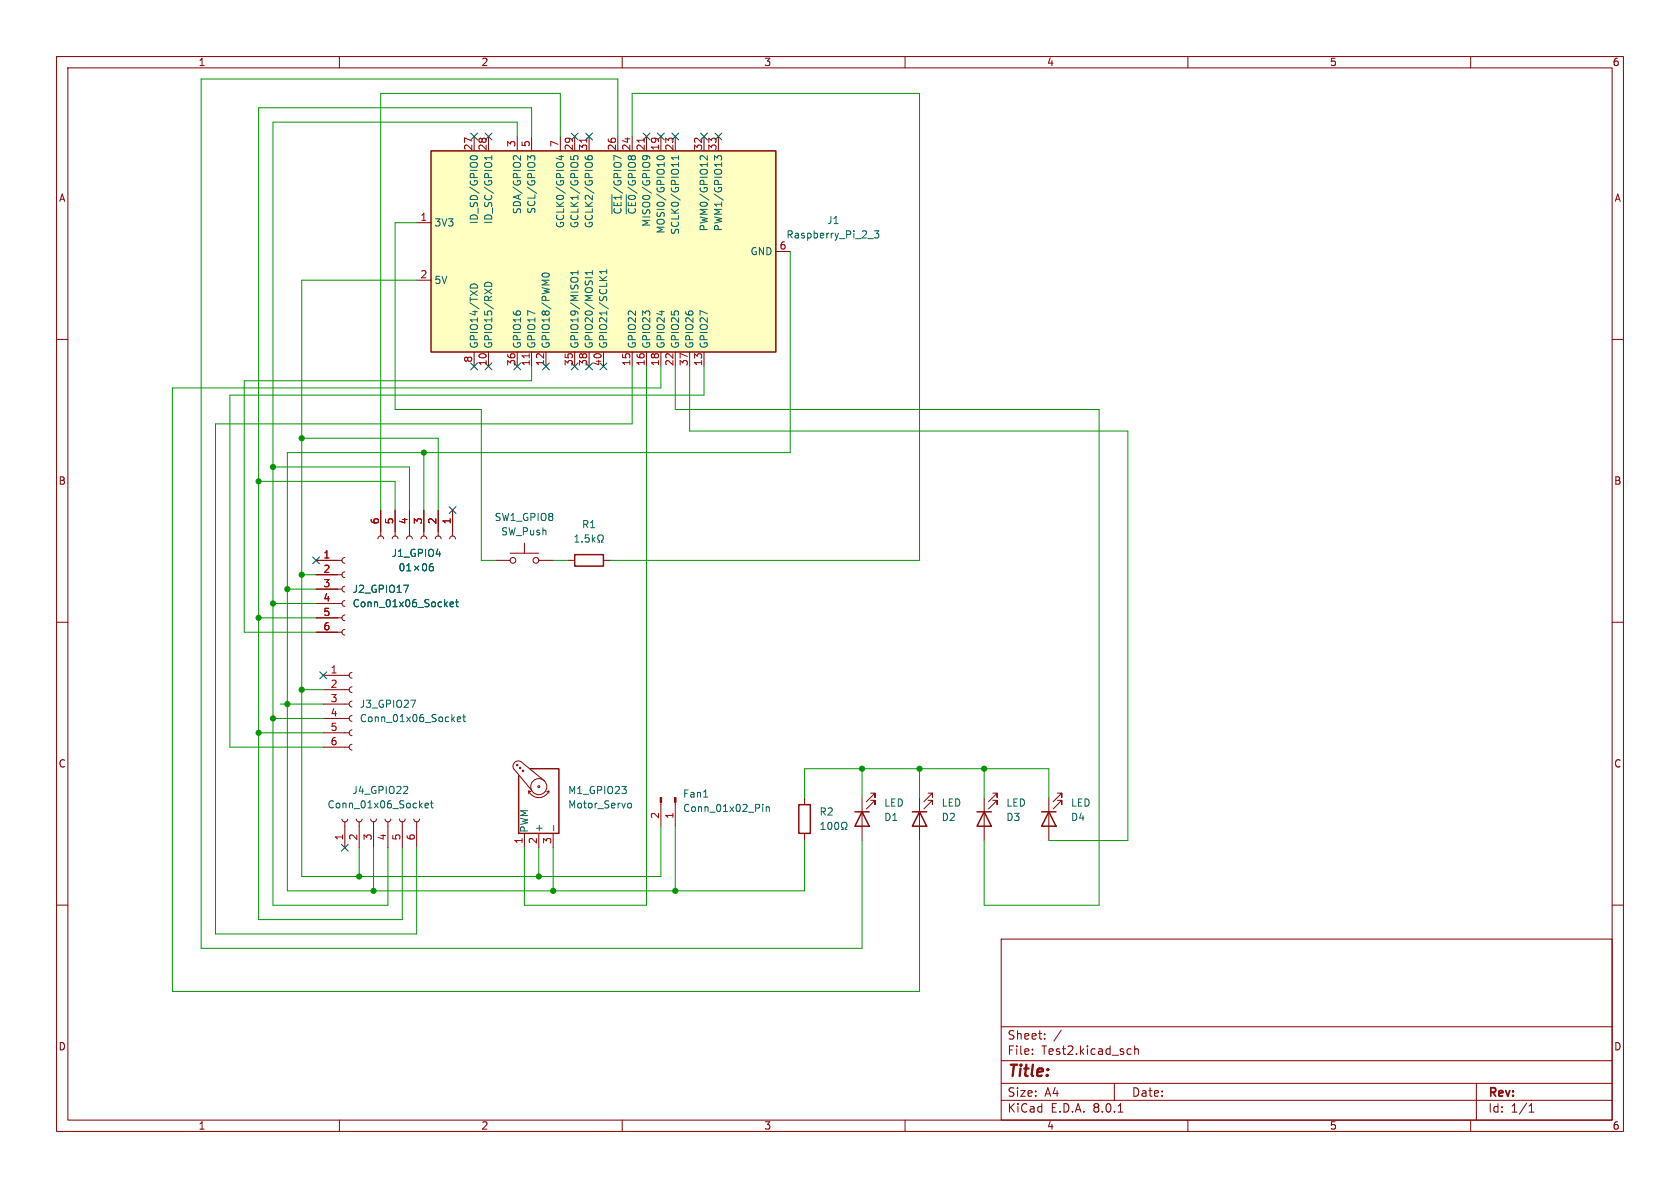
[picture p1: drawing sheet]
<svg xmlns="http://www.w3.org/2000/svg" width="297mm" height="210mm" viewBox="0 0 297 210" stroke-linecap="round" stroke-linejoin="round" font-family="sans-serif">
<g fill="none" stroke="#840000" stroke-width=".18">
<path d="M10 10h277v190h-277zM12 12h273v186h-273zM60 10v2M110 10v2M160 10v2M210 10v2M260 10v2M10 60h2M285 60h2M87.6 99.1h2.6M90.2 97.8h5M92.7 96v1.8"/>
<path d="M95.2 99.1h2.6M10 110h2M57.1 119.4h4.6M62.2 118.9l-.3 .1-.2 .4 .2 .3 .3 .2M285 110h2M57.1 132.1h4.6M57.1 129.5h4.6M57.1 127h4.6M57.1 124.5h4.6M57.1 121.9h4.6M62.2 131.6l-.3 .1-.2 .4 .2 .3 .3 .2M62.2 129l-.3 .2-.2 .3 .2 .4 .3 .1"/>
<path d="M62.2 126.5l-.3 .1-.2 .4 .2 .4 .3 .1M62.2 124l-.3 .1-.2 .4 .2 .3 .3 .2M62.2 121.4l-.3 .2-.2 .3 .2 .4 .3 .1M10 160h2M152.4 141v7.6M153.9 140.2h.8v.8v-.8l-1.5 1.5M153.9 141.5h.8v.7v-.7l-1.5 1.5M285 160h2M177 166h108v32h-108zM60 198v2M110 198v2M160 198v2"/>
<path d="M177 194.5h108M177 191.5h108M177 187.5h108M177 181.5h108M182.5 186.3v.1M182.5 185.5v.1M184.7 183.6v.1M184.7 182.8v.1M187.6 182.1l-1.3 2M197 191.5v3M197.7 196.6h.8M199.5 185.4l.5 .1"/>
<path d="M200 186.3l-.5 .1M200.6 185.5l.2-.1 .4 .1v.9M200.6 184.9v1.5M210 198v2M260 198v2M261 191.5v6.5M270.3 196.6h.9M270.3 195.5l.4-.4v1.5"/>
<circle cx="90.7" cy="99.1" r=".51"/>
<circle cx="94.7" cy="99.1" r=".51"/>
</g>
<path d="M72.6 123.8h.9l-.6 1.2M80.8 127.2l.7-.2-.1-.2-.4-.1-.2 .2 .1 .6h.5M81.8 126.7h.5M82 126.3v1.1l.3 .2" fill="none" stroke="#006464" stroke-width=".18"/>
<path d="M151.1 143.5h2.6M152.4 143.5l1.3 2.6h-2.6z" fill="none" stroke="#840000" stroke-width=".25"/>
<path d="M76.2 26.7h61v35.5h-61z" fill="#ffffc2"/>
<path d="M76.2 26.7h61v35.5h-61zM101.6 98h5.1v2.1h-5.1zM93.7 135.9h5.1v11.4h-7.1v-10.1M141.2 142.2h2.1v5.1h-2.1zM161.3 143.5h2.5M162.6 143.5l1.2 2.6h-2.5zM172.7 143.5h2.6M174 143.5l1.3 2.6h-2.6zM184.1 143.5h2.6M185.4 143.5l1.3 2.6h-2.6z" fill="none" stroke="#840000" stroke-width=".25"/>
<g fill="none" stroke="#840000" stroke-width=".18">
<path d="M73.7 39.4h2.5M83.8 24.1v2.6M86.4 24.1v2.6M91.4 24.1v2.6M94 24.1v2.6M99.1 24.1v2.6M101.6 24.1v2.6M104.1 24.1v2.6M109.2 24.1v2.6M111.8 24.1v2.6M114.3 24.1v2.6M116.8 24.1v2.6"/>
<path d="M119.4 24.1v2.6M124.5 24.1v2.6M127 24.1v2.6M73.7 49.5h2.5M137.2 44.5h2.5M83.8 62.2v2.6M86.4 62.2v2.6M91.4 62.2v2.6M94 62.2v2.6M96.5 62.2v2.6M101.6 62.2v2.6M104.1 62.2v2.6"/>
<path d="M106.7 62.2v2.6M111.8 62.2v2.6M114.3 62.2v2.6M116.8 62.2v2.6M119.4 62.2v2.6M121.9 62.2v2.6M124.5 62.2v2.6M55.9 99.1h4.6M61 98.6l-.4 .1-.1 .4 .1 .3 .4 .2M66.8 95.3l.1-.4 .4-.2 .4 .2 .1 .4M67.3 90.2v4.5M69.3 95.3l.2-.4 .3-.2 .4 .2 .2 .4"/>
<path d="M69.8 90.2v4.5M71.9 95.3l.1-.4 .4-.2 .3 .2 .2 .4M72.4 90.2v4.5M74.4 95.3l.2-.4 .3-.2 .4 .2 .1 .4M74.9 90.2v4.5M77 95.3l.1-.4 .4-.2 .3 .2 .2 .4M77.5 90.2v4.5M79.5 95.3l.1-.4 .4-.2 .4 .2 .1 .4M80 90.2v4.5M100.3 99.1h1.3M106.7 99.1h1.2M55.9 111.8h4.6"/>
<path d="M55.9 109.2h4.6M55.9 106.7h4.6M55.9 104.1h4.6M55.9 101.6h4.6M61 111.3l-.4 .1-.1 .4 .1 .3 .4 .2M61 108.7l-.4 .2-.1 .3 .1 .4 .4 .1M61 106.2l-.4 .1-.1 .4 .1 .3 .4 .2M61 103.6l-.4 .2-.1 .3 .1 .4 .4 .1M61 101.1l-.4 .1-.1 .4 .1 .4 .4 .1M90.8 135.9a.95 .95 0 0 1 .2-1.1 .95 .95 0 0 1 1.1-.2l4.2 3.4M90.8 135.9l3.2 3.8M93.5 139.8a1.93 1.93 0 0 0 1.7 1.2 1.93 1.93 0 0 0 1.8-1.2"/>
<path d="M93.5 139.8v.5M93.5 139.8l.4 .2M97 139.8v.4M97 139.8l-.4 .2M60.5 144.8l.1 .3 .4 .2 .3-.2 .2-.3M61 145.3v4.6M63 144.8l.1 .3 .4 .2 .4-.2 .1-.3M63.5 145.3v4.6M65.5 144.8l.2 .3 .3 .2 .4-.2 .1-.3M66 145.3v4.6M68.1 144.8l.1 .3 .4 .2 .3-.2 .2-.3M68.6 145.3v4.6"/>
<path d="M70.6 144.8l.2 .3 .3 .2 .4-.2 .1-.3M71.1 145.3v4.6M73.2 144.8l.1 .3 .4 .2 .3-.2 .2-.3M73.7 145.3v4.6M92.7 147.3v2.6M95.2 147.3v2.6M97.8 147.3v2.6M116.8 141.8v4.3M119.4 141.8v4.3M142.2 141v1.2M142.2 147.3v1.3M162.6 141v7.6"/>
<path d="M164.1 140.2h.7v.8v-.8l-1.5 1.5M164.1 141.5h.7v.7v-.7l-1.5 1.5M174 141v7.6M175.5 140.2h.8v.8v-.8l-1.5 1.5M175.5 141.5h.8v.7v-.7l-1.5 1.5M185.4 141v7.6M186.9 140.2h.8v.8v-.8l-1.5 1.5M186.9 141.5h.8v.7v-.7l-1.5 1.5"/>
<circle cx="91.4" cy="135.3" r=".13"/>
<circle cx="91.9" cy="135.8" r=".13"/>
<circle cx="92.5" cy="136.3" r=".13"/>
<circle cx="95.2" cy="139.1" r=".18"/>
<circle cx="95.2" cy="139.1" r="1.42"/>
</g>
<g fill="none" stroke="#006464" stroke-width=".18">
<path d="M83.2 28.1l-.1-.2a.68 .68 0 0 1 .7-.4 .68 .68 0 0 1 .6 .4l-.1 .2M86.9 27.5v.7M86.9 27.9h-1.2l.3 .3M92 27.5v.8l-.9-.8-.3 .1-.1 .5M94.6 28.1v-.3l-.3-.3-.4 .1-.1 .3-.5-.4v.8M98.8 27.6h.8M99.2 27.5v.7l-.9-.3M100.9 27.6v.6h.6l-.1-.1 .1-.5 .1-.1 .5 .1 .1 .2-.1 .4M103.4 27.6l.1 .4 .5 .2M104.2 28.2l-.3-.2 .1-.4 .2-.1h.3l.2 .3v.3l-.2 .1M108.2 34.4v3.4M110.7 34.4v3.4"/>
<path d="M114.2 27.5l.2 .3-.1 .3-.1 .1-.5-.1-.1-.3 .1-.2a.84 .84 0 0 1 1.2 .3v.2M116.3 27.6a.69 .69 0 0 1 1.1 .3 .72 .72 0 0 1-1.3-.1zM120 27.5v.7M120 28.7v.8M120 27.9h-1.3l.4 .3M125 27.5v.8l-.9-.8-.3 .3 .1 .4M127.5 28.2l.1-.4-.1-.2h-.6l-.1 .3-.5-.4v.8M83.1 50.9a.64 .64 0 0 1 .7-.7 .64 .64 0 0 1 .6 .7M85.7 50.6a.64 .64 0 0 1 .6-.7 .64 .64 0 0 1 .6 .7M96.3 49l-.3-.1-.2-.2a.68 .68 0 0 1 .7-.5 .68 .68 0 0 1 .6 .5l-.1 .2-.4 .1M101.1 49.1h.9M102.2 47.8v.8"/>
<path d="M102.2 48.2h-1.3l.4 .4M104.7 47.8v.8M104.7 48.2h-1.3l.4 .4M106 48.9l.7 .7M107.3 48.9l-.8 .5M107.3 47.7v.7M107.3 48h-1.3l.4 .4M153.4 42.2h1M154.6 40.8h.8l-.5 .5 .4 .1v.6l-.2 .1-.5-.1M70.8 99.8l.2-.2a.68 .68 0 0 1 .4 .7 .68 .68 0 0 1-.4 .6l-.2-.1-.1-.4zM74.9 99.7l.1-.1a.68 .68 0 0 1 .4 .7 .68 .68 0 0 1-.4 .6 .84 .84 0 0 1-.1-1.2zM76.5 99.6l-.4 .1a.85 .85 0 0 0 0 1.2l.5-.1v-.4l-.2-.3-.4 .1-.1 .2"/>
<path d="M101.6 95.8h.8M101.6 94.9l.4-.3v1.2M102.9 95.7v.1M104.1 94.6h-.6l-.1 .6 .2-.2 .4 .1 .2 .2-.1 .4-.2 .1-.5-.1M104.7 94.6v1.2M104.8 95.3l.4 .5M105.2 95l-.5 .5M105.7 95.8h.3v-.2a.54 .54 0 0 1-.3-.8 .54 .54 0 0 1 .8-.2 .58 .58 0 0 1-.2 1v.2h.3M71.4 103.4h.8l-.5 1.3M71.9 100.9h.7M71.9 100l.4-.4v1.3M73.3 100.1l.7 .7"/>
<path d="M74 100.1l-.7 .7M79.6 106.8l.6-.1-.1-.2-.3-.1-.2 .2v.6h.5M80.5 106.4h.5M80.7 106v1.1l.3 .2M71.8 139l.3 .3-.1 .3-.7 .7h.8M75.1 142.4l.6-.1v-.3h-.4l-.2 .2 .1 .6h.5M76.1 142h.5M76.3 141.5v1.1l.3 .2M97.9 145.9v1M111 142.2l.2-.2h.3l.1 .2-.1 .6h-.3l-.2-.2M124.4 140.9h.7M134.9 142.2v.1"/>
<path d="M134.9 142.6v.9M135.5 142.6v.9M135.5 142.7l.1-.1 .3 .1 .1 .8M145.1 146.6h.8M145.1 145.7l.4-.3v1.2M146.5 145.5l.1-.1a.68 .68 0 0 1 .5 .6 .68 .68 0 0 1-.5 .6l-.1-.1-.2-.4zM147.7 145.5l.2-.1a.68 .68 0 0 1 .4 .6 .68 .68 0 0 1-.4 .6l-.2-.1-.1-.4zM148.8 146.6h.3v-.2a.54 .54 0 0 1-.3-.8 .54 .54 0 0 1 .7-.2 .58 .58 0 0 1-.1 1v.2h.3"/>
</g>
<path d="M103.7 24.4v.8M113.9 24.4v.8M93.6 62.5v.8" fill="none" stroke="#a90000" stroke-width=".18"/>
<g fill="#840000" stroke="#840000" stroke-width=".18">
<path d="M116.7 141h.3v.8h-.3z"/>
<path d="M119.3 141h.2v.8h-.2z"/>
</g>
<g fill="none" stroke="#009600" stroke-width=".18">
<path d="M73.7 39.4h-3.9v33h15.3v26.7h2.5M91.4 24.1v-2.5h-43.1v138.4h20.3v-10.1M94 24.1v-5h-48.3v143.5h25.4v-12.7M99.1 24.1v-7.6h-31.8v73.7M109.2 24.1v-10.1h-73.6v153.6h116.8v-19M111.8 24.1v-7.6h50.8v82.6h-54.7M73.7 49.5h-20.4v105.4h63.5v-8.8M139.7 44.5v35.5h-88.9v77.5h91.4v-8.9M53.3 77.5h24.2v12.7M94 64.8v2.5h-50.8v44.5h12.7M111.8 64.8v10.1h-73.7v90.2h35.6v-15.2M114.3 64.8v95.2h-21.6v-10.1"/>
<path d="M116.8 64.8v3.8h-86.3v106.7h132.1v-26.7M119.4 64.8v7.6h74.9v87.6h-20.3v-11.4M121.9 64.8v11.4h77.5v72.4h-14M124.5 64.8v5.1h-83.9v62.2h16.5M45.7 85.1h24.1v5.1M48.3 82.6h24.1v7.6M74.9 80v10.2M97.8 99.1h2.5M45.7 109.2h10.2M48.3 106.7h7.6M50.8 104.1h5.1M53.3 101.6h2.6"/>
<path d="M45.7 129.5h11.4M48.3 127h8.8M49.5 124.5h7.6M53.3 121.9h3.8M152.4 135.9v5.1M162.6 135.9v5.1M174 135.9v5.1M63.5 149.9v5M66 149.9v7.6M95.2 149.9v5M97.8 149.9v7.6M119.4 146.1v11.4"/>
<path d="M142.2 141v-5.1h43.2v5.1"/>
</g>
<g fill="none" stroke="#000084" stroke-width=".18">
<path d="M83.2 23.5l1.2 1.2M84.4 23.5l-1.2 1.2M85.8 23.5l1.2 1.2M87 23.5l-1.2 1.2M101 23.5l1.2 1.2M102.2 23.5l-1.2 1.2M103.5 23.5l1.2 1.2M104.7 23.5l-1.2 1.2M113.7 23.5l1.2 1.2M114.9 23.5l-1.2 1.2M116.2 23.5l1.2 1.2M117.4 23.5l-1.2 1.2"/>
<path d="M118.8 23.5l1.2 1.2M120 23.5l-1.2 1.2M123.9 23.5l1.2 1.2M125.1 23.5l-1.2 1.2M126.4 23.5l1.2 1.2M127.6 23.5l-1.2 1.2M83.2 64.2l1.2 1.2M84.4 64.2l-1.2 1.2M85.8 64.2l1.2 1.2M87 64.2l-1.2 1.2M90.8 64.2l1.2 1.2M92 64.2l-1.2 1.2"/>
<path d="M95.9 64.2l1.2 1.2M97.1 64.2l-1.2 1.2M101 64.2l1.2 1.2M102.2 64.2l-1.2 1.2M103.5 64.2l1.2 1.2M104.7 64.2l-1.2 1.2M106.1 64.2l1.2 1.2M107.3 64.2l-1.2 1.2M55.3 98.5l1.2 1.2M56.5 98.5l-1.2 1.2M79.4 89.6l1.2 1.2M80.6 89.6l-1.2 1.2"/>
<path d="M56.5 118.8l1.3 1.2M57.8 118.8l-1.3 1.2M60.4 149.3l1.2 1.2M61.6 149.3l-1.2 1.2"/>
</g>
<g fill="#009600" stroke="#009600" stroke-width=".18">
<circle cx="48.3" cy="127" r=".46"/>
<circle cx="50.8" cy="124.5" r=".46"/>
<circle cx="45.7" cy="129.5" r=".46"/>
<circle cx="74.9" cy="80" r=".46"/>
<circle cx="45.7" cy="109.2" r=".46"/>
<circle cx="48.3" cy="106.7" r=".46"/>
<circle cx="50.8" cy="104.1" r=".46"/>
<circle cx="45.7" cy="85.1" r=".46"/>
<circle cx="48.3" cy="82.6" r=".46"/>
<circle cx="53.3" cy="101.6" r=".46"/>
<circle cx="53.3" cy="121.9" r=".46"/>
<circle cx="53.3" cy="77.5" r=".46"/>
<circle cx="119.4" cy="157.5" r=".46"/>
<circle cx="97.8" cy="157.5" r=".46"/>
<circle cx="66" cy="157.5" r=".46"/>
<circle cx="95.2" cy="154.9" r=".46"/>
<circle cx="63.5" cy="154.9" r=".46"/>
<circle cx="162.6" cy="135.9" r=".46"/>
<circle cx="174" cy="135.9" r=".46"/>
<circle cx="152.4" cy="135.9" r=".46"/>
</g>
<text font-size="2.8" fill="#840000" x="178" y="190.9">Title:</text>
<g font-size="2.1" fill="#840000">
<text x="178" y="184">Sheet:</text>
<text x="178" y="186.7">File:</text>
<text x="184.1" y="186.7">Test2.kicad_sch</text>
<text x="178" y="196.9">KiCad</text>
<text x="178" y="194.1">Size:</text>
<text x="184.7" y="194.1">A4</text>
<text x="185.7" y="196.9">E.D.A.</text>
<text x="193.3" y="196.9">8.0.1</text>
<text x="200" y="194.1">Date:</text>
<text x="263" y="194.3">Rev:</text>
<text x="263" y="196.9">Id:</text>
<text x="267.1" y="196.9">1/1</text>
</g>
<g font-size="1.8" fill="#840000">
<text x="35" y="11.9">1</text>
<text x="85" y="11.9">2</text>
<text x="135" y="11.9">3</text>
<text x="185" y="11.9">4</text>
<text x="235" y="11.9">5</text>
<text x="285" y="11.9">6</text>
<text x="10.3" y="35.9">A</text>
<text x="285.3" y="35.9">A</text>
<text x="10.3" y="85.9">B</text>
<text x="285.3" y="85.9">B</text>
<text x="10.3" y="135.9">C</text>
<text x="285.3" y="135.9">C</text>
<text x="10.3" y="185.9">D</text>
<text x="285.3" y="185.9">D</text>
<text x="35" y="199.9">1</text>
<text x="85" y="199.9">2</text>
<text x="135" y="199.9">3</text>
<text x="185" y="199.9">4</text>
<text x="235" y="199.9">5</text>
<text x="285" y="199.9">6</text>
</g>
<g font-size="1.8" fill="#a90000">
<text x="83.6" y="26.7" transform="rotate(-90 83.6 26.7)">27</text>
<text x="86.1" y="26.7" transform="rotate(-90 86.1 26.7)">28</text>
<text x="91.2" y="26.1" transform="rotate(-90 91.2 26.1)">3</text>
<text x="93.7" y="26.1" transform="rotate(-90 93.7 26.1)">5</text>
<text x="98.8" y="26.1" transform="rotate(-90 98.8 26.1)">7</text>
<text x="101.3" y="26.7" transform="rotate(-90 101.3 26.7)">29</text>
<text x="103.9" y="26.7" transform="rotate(-90 103.9 26.7)">31</text>
<text x="109" y="26.7" transform="rotate(-90 109 26.7)">26</text>
<text x="111.5" y="26.7" transform="rotate(-90 111.5 26.7)">24</text>
<text x="114" y="26.7" transform="rotate(-90 114 26.7)">21</text>
<text x="116.6" y="26.7" transform="rotate(-90 116.6 26.7)">19</text>
<text x="119.1" y="26.7" transform="rotate(-90 119.1 26.7)">23</text>
<text x="124.2" y="26.7" transform="rotate(-90 124.2 26.7)">32</text>
<text x="126.7" y="26.7" transform="rotate(-90 126.7 26.7)">33</text>
<text x="74.2" y="39.1">1</text>
<text x="137.7" y="44.2">6</text>
<text x="74.2" y="49.3">2</text>
<text x="83.6" y="64.2" transform="rotate(-90 83.6 64.2)">8</text>
<text x="86.1" y="64.8" transform="rotate(-90 86.1 64.8)">10</text>
<text x="91.2" y="64.8" transform="rotate(-90 91.2 64.8)">36</text>
<text x="93.7" y="64.8" transform="rotate(-90 93.7 64.8)">11</text>
<text x="96.3" y="64.8" transform="rotate(-90 96.3 64.8)">12</text>
<text x="101.3" y="64.8" transform="rotate(-90 101.3 64.8)">35</text>
<text x="103.9" y="64.8" transform="rotate(-90 103.9 64.8)">38</text>
<text x="106.4" y="64.8" transform="rotate(-90 106.4 64.8)">40</text>
<text x="111.5" y="64.8" transform="rotate(-90 111.5 64.8)">15</text>
<text x="114" y="64.8" transform="rotate(-90 114 64.8)">16</text>
<text x="116.6" y="64.8" transform="rotate(-90 116.6 64.8)">18</text>
<text x="119.1" y="64.8" transform="rotate(-90 119.1 64.8)">22</text>
<text x="121.7" y="64.8" transform="rotate(-90 121.7 64.8)">37</text>
<text x="124.2" y="64.8" transform="rotate(-90 124.2 64.8)">13</text>
<text x="67.1" y="92.8" transform="rotate(-90 67.1 92.8)">6</text>
<text x="69.6" y="92.8" transform="rotate(-90 69.6 92.8)">5</text>
<text x="72.1" y="92.8" transform="rotate(-90 72.1 92.8)">4</text>
<text x="74.7" y="92.8" transform="rotate(-90 74.7 92.8)">3</text>
<text x="77.2" y="92.8" transform="rotate(-90 77.2 92.8)">2</text>
<text x="79.8" y="92.8" transform="rotate(-90 79.8 92.8)">1</text>
<text x="57.1" y="98.8">1</text>
<text x="57.1" y="101.3">2</text>
<text x="57.1" y="103.9">3</text>
<text x="57.1" y="106.4">4</text>
<text x="57.1" y="109">5</text>
<text x="57.1" y="111.5">6</text>
<text x="58.3" y="119.1">1</text>
<text x="58.3" y="121.7">2</text>
<text x="58.3" y="124.2">3</text>
<text x="58.3" y="126.7">4</text>
<text x="58.3" y="129.3">5</text>
<text x="58.3" y="131.8">6</text>
<text x="60.7" y="148.7" transform="rotate(-90 60.7 148.7)">1</text>
<text x="63.2" y="148.7" transform="rotate(-90 63.2 148.7)">2</text>
<text x="65.8" y="148.7" transform="rotate(-90 65.8 148.7)">3</text>
<text x="68.3" y="148.7" transform="rotate(-90 68.3 148.7)">4</text>
<text x="70.9" y="148.7" transform="rotate(-90 70.9 148.7)">5</text>
<text x="73.4" y="148.7" transform="rotate(-90 73.4 148.7)">6</text>
<text x="92.5" y="149.3" transform="rotate(-90 92.5 149.3)">1</text>
<text x="95" y="149.3" transform="rotate(-90 95 149.3)">2</text>
<text x="97.5" y="149.3" transform="rotate(-90 97.5 149.3)">3</text>
<text x="116.6" y="144.9" transform="rotate(-90 116.6 144.9)">2</text>
<text x="119.1" y="144.9" transform="rotate(-90 119.1 144.9)">1</text>
</g>
<g font-size="1.8" fill="#006464">
<text x="76.7" y="40.2">3V3</text>
<text x="84.7" y="39.7" transform="rotate(-90 84.7 39.7)">ID_SD/GPIO0</text>
<text x="87.2" y="39.7" transform="rotate(-90 87.2 39.7)">ID_SC/GPIO1</text>
<text x="92.3" y="38" transform="rotate(-90 92.3 38)">SDA/GPIO2</text>
<text x="94.8" y="37.9" transform="rotate(-90 94.8 37.9)">SCL/GPIO3</text>
<text x="99.9" y="40.4" transform="rotate(-90 99.9 40.4)">GCLK0/GPIO4</text>
<text x="102.5" y="40.4" transform="rotate(-90 102.5 40.4)">GCLK1/GPIO5</text>
<text x="105" y="40.4" transform="rotate(-90 105 40.4)">GCLK2/GPIO6</text>
<text x="110.1" y="38" transform="rotate(-90 110.1 38)">~{CE1}/GPIO7</text>
<text x="112.6" y="38" transform="rotate(-90 112.6 38)">~{CE0}/GPIO8</text>
<text x="115.2" y="40.2" transform="rotate(-90 115.2 40.2)">MISO0/GPIO9</text>
<text x="117.7" y="41.4" transform="rotate(-90 117.7 41.4)">MOSI0/GPIO10</text>
<text x="120.2" y="41.6" transform="rotate(-90 120.2 41.6)">SCLK0/GPIO11</text>
<text x="125.3" y="41" transform="rotate(-90 125.3 41)">PWM0/GPIO12</text>
<text x="127.9" y="41" transform="rotate(-90 127.9 41)">PWM1/GPIO13</text>
<text x="146.1" y="39.8">J1</text>
<text x="132.6" y="45.3">GND</text>
<text x="138.9" y="42.4">Raspberry_Pi_2_3</text>
<text x="76.7" y="50.4">5V</text>
<text x="84.7" y="61.7" transform="rotate(-90 84.7 61.7)">GPIO14/TXD</text>
<text x="87.2" y="61.7" transform="rotate(-90 87.2 61.7)">GPIO15/RXD</text>
<text x="92.3" y="61.7" transform="rotate(-90 92.3 61.7)">GPIO16</text>
<text x="94.8" y="61.7" transform="rotate(-90 94.8 61.7)">GPIO17</text>
<text x="97.4" y="61.7" transform="rotate(-90 97.4 61.7)">GPIO18/PWM0</text>
<text x="102.5" y="61.7" transform="rotate(-90 102.5 61.7)">GPIO19/MISO1</text>
<text x="105" y="61.7" transform="rotate(-90 105 61.7)">GPIO20/MOSI1</text>
<text x="107.5" y="61.7" transform="rotate(-90 107.5 61.7)">GPIO21/SCLK1</text>
<text x="112.6" y="61.7" transform="rotate(-90 112.6 61.7)">GPIO22</text>
<text x="115.2" y="61.7" transform="rotate(-90 115.2 61.7)">GPIO23</text>
<text x="117.7" y="61.7" transform="rotate(-90 117.7 61.7)">GPIO24</text>
<text x="120.2" y="61.7" transform="rotate(-90 120.2 61.7)">GPIO25</text>
<text x="122.8" y="61.7" transform="rotate(-90 122.8 61.7)">GPIO26</text>
<text x="125.3" y="61.7" transform="rotate(-90 125.3 61.7)">GPIO27</text>
<text x="87.3" y="92.3">SW1_GPIO8</text>
<text x="88.5" y="94.8">SW_Push</text>
<text x="102.8" y="93.6">R1</text>
<text x="69.1" y="98.7">J1_GPIO4</text>
<text x="62.2" y="105">J2_GPIO17</text>
<text x="62.2" y="107.5">Conn_01x06_Socket</text>
<text x="63.5" y="125.3">J3_GPIO27</text>
<text x="63.5" y="127.9">Conn_01x06_Socket</text>
<text x="57.8" y="143.1">Conn_01x06_Socket</text>
<text x="62.2" y="140.6">J4_GPIO22</text>
<text x="100.3" y="140.6">M1_GPIO23</text>
<text x="100.3" y="143.1">Motor_Servo</text>
<text x="120.7" y="141.2">Fan1</text>
<text x="120.7" y="143.7">Conn_01x02_Pin</text>
<text x="156.2" y="142.8">LED</text>
<text x="166.4" y="142.8">LED</text>
<text x="177.8" y="142.8">LED</text>
<text x="189.2" y="142.8">LED</text>
<text x="93.6" y="147.3" transform="rotate(-90 93.6 147.3)">PWM</text>
<text x="96.1" y="147.3" transform="rotate(-90 96.1 147.3)">+</text>
<text x="144.8" y="144.4">R2</text>
<text x="156.2" y="145.3">D1</text>
<text x="166.4" y="145.3">D2</text>
<text x="177.8" y="145.3">D3</text>
<text x="189.2" y="145.3">D4</text>
</g>
</svg>
